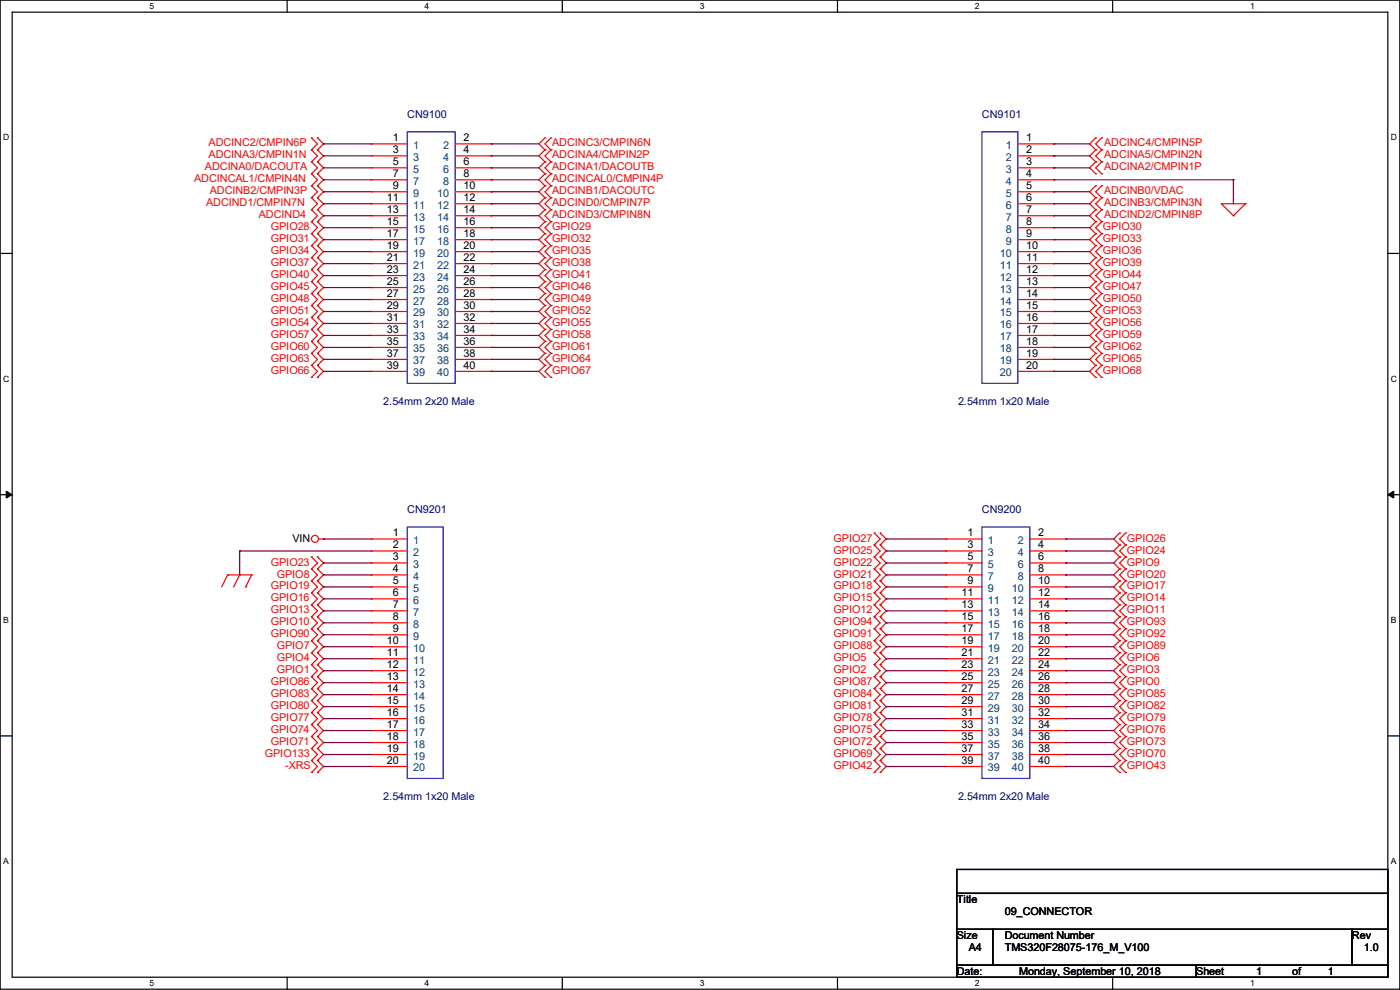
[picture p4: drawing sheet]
<svg xmlns="http://www.w3.org/2000/svg" width="297mm" height="210mm" viewBox="0 0 297 210" stroke-linecap="round" stroke-linejoin="round" font-family="sans-serif">
<path d="M0 0h297v209.8h-297zM2.6 2.6h291.8v204.7h-291.8z" fill="none" stroke="#000" stroke-width=".25"/>
<g fill="#fff">
<path d="M31.7 .3h1v2h-1z"/>
<path d="M31.7 207.6h1v1.9h-1z"/>
</g>
<path d="M60.9 0v2.6M60.9 207.3v2.5" fill="none" stroke="#000" stroke-width=".25"/>
<g fill="#fff">
<path d="M90.1 .3h1v2h-1z"/>
<path d="M90.1 207.6h1v1.9h-1z"/>
</g>
<path d="M119.3 0v2.6M119.3 207.3v2.5" fill="none" stroke="#000" stroke-width=".25"/>
<g fill="#fff">
<path d="M148.5 .3h.9v2h-.9z"/>
<path d="M148.5 207.6h.9v1.9h-.9z"/>
</g>
<path d="M177.7 0v2.6M177.7 207.3v2.5" fill="none" stroke="#000" stroke-width=".25"/>
<g fill="#fff">
<path d="M206.8 .3h1v2h-1z"/>
<path d="M206.8 207.6h1v1.9h-1z"/>
</g>
<path d="M236.1 0v2.6M236.1 207.3v2.5" fill="none" stroke="#000" stroke-width=".25"/>
<g fill="#fff">
<path d="M265.2 .3h1v2h-1z"/>
<path d="M265.2 207.6h1v1.9h-1z"/>
<path d="M.7 28.2h1.2v1.9h-1.2z"/>
<path d="M295.1 28.2h1.2v1.9h-1.2z"/>
<path d="M.7 79.3h1.2v2h-1.2z"/>
<path d="M295.1 79.3h1.2v2h-1.2z"/>
</g>
<path d="M0 53.8h2.6M294.4 53.8h2.6" fill="none" stroke="#000" stroke-width=".25"/>
<g fill="#fff">
<path d="M.7 130.5h1.2v2h-1.2z"/>
<path d="M295.1 130.5h1.1v2h-1.1z"/>
</g>
<path d="M0 104.9h2.6M294.4 104.9h2.6" fill="none" stroke="#000" stroke-width=".25"/>
<path d="M1.3 104.2l1.3 .7-1.3 .8zM294.4 104.9l1.3-.7v1.5z" fill="#000" stroke="#000" stroke-width=".21"/>
<g fill="#fff">
<path d="M.7 181.7h1.2v2h-1.2z"/>
<path d="M295.1 181.7h1.1v2h-1.1z"/>
</g>
<path d="M0 156.1h2.6M294.4 156.1h2.6M203 184.4h91.4v5.1h-91.4zM203 189.5h91.4v7.6h-91.4zM203 197.1h7.6v7.7h-7.6zM210.6 197.1h76.2v7.7h-76.2zM286.8 197.1h7.6v7.7h-7.6zM203 204.8h50.8v2.5h-50.8zM253.8 204.8h40.6v2.5h-40.6z" fill="none" stroke="#000" stroke-width=".25"/>
<g fill="none" stroke="#f00" stroke-width=".25">
<path d="M66.1 29.3h.1M66.1 31.8h.1M66.1 34.3h.1M66.1 36.9h.1M66.1 39.4h.1M66.1 29.3l1.3 1.2-1.3 1.3M66.1 31.8l1.3 1.3-1.3 1.2M66.1 36.9l1.3 1.2-1.3 1.3M66.1 39.4l1.3 1.3-1.3 1.3M66.1 34.3l1.3 1.3-1.3 1.3M67.4 31.8h.1M67.4 29.3h.1"/>
<path d="M67.4 34.3h.1M67.4 39.4h.1M67.4 36.9h.1M67.4 29.3l1.2 1.2-1.2 1.3M67.4 31.8l1.2 1.3-1.2 1.2M67.4 36.9l1.2 1.2-1.2 1.3M67.4 39.4l1.2 1.3-1.2 1.3M67.4 34.3l1.2 1.3-1.2 1.3M78.8 30.5h.1M78.8 33.1h.1M78.8 35.6h.1M78.8 38.1h.1"/>
<path d="M78.8 30.5h7.6M78.8 33.1h7.6M78.8 35.6h7.6M78.8 38.1h7.6M96.6 30.5h7.6M96.6 33.1h7.6M96.6 35.6h7.6M96.6 38.1h7.6M104.2 30.5h.1M104.2 33.1h.1M104.2 35.6h.1M104.2 38.1h.1"/>
<path d="M115.6 31.8h.1M115.6 29.3h.1M115.6 34.3h.1M115.6 36.9h.1M115.6 39.4h.1M115.6 29.3l-1.3 1.2 1.3 1.3M115.6 31.8l-1.3 1.3 1.3 1.2M115.6 34.3l-1.3 1.3 1.3 1.3M115.6 36.9l-1.3 1.2 1.3 1.3M115.6 39.4l-1.3 1.3 1.3 1.3M116.9 29.3h.1M116.9 31.8h.1"/>
<path d="M116.9 34.3h.1M116.9 36.9h.1M116.9 39.4h.1M116.9 29.3l-1.3 1.2 1.3 1.3M116.9 31.8l-1.3 1.3 1.3 1.2M116.9 34.3l-1.3 1.3 1.3 1.3M116.9 36.9l-1.3 1.2 1.3 1.3M116.9 39.4l-1.3 1.3 1.3 1.3M215.9 30.5h7.7M215.9 33.1h7.7M215.9 35.6h7.7M215.9 38.1h7.7"/>
<path d="M223.6 30.5h.1M223.6 33.1h.1M223.6 35.6h.1M223.6 38.1h.1M232.5 31.8h.1M232.5 29.3h.1M232.5 34.3h.1M232.5 39.4h.1M232.5 36.9h.1M232.5 29.3l-1.3 1.2 1.3 1.3M232.5 31.8l-1.3 1.3 1.3 1.2M232.5 39.4l-1.3 1.3 1.3 1.3"/>
<path d="M232.5 34.3l-1.3 1.3 1.3 1.3M233.7 29.3h.1M233.7 31.8h.1M233.7 34.3h.1M233.7 39.4h.1M233.7 36.9h.1M233.7 29.3l-1.2 1.2 1.2 1.3M233.7 31.8l-1.2 1.3 1.2 1.2M233.7 39.4l-1.2 1.3 1.2 1.3M233.7 34.3l-1.2 1.3 1.2 1.3M66.1 42h.1M66.1 44.5h.1"/>
<path d="M66.1 47h.1M66.1 49.6h.1M66.1 52.1h.1M66.1 54.7h.1M66.1 57.2h.1M66.1 59.7h.1M66.1 44.5l1.3 1.3-1.3 1.2M66.1 47l1.3 1.3-1.3 1.3M66.1 49.6l1.3 1.2-1.3 1.3M66.1 52.1l1.3 1.3-1.3 1.3M66.1 54.7l1.3 1.2-1.3 1.3M66.1 57.2l1.3 1.3-1.3 1.2"/>
<path d="M66.1 59.7l1.3 1.3-1.3 1.3M66.1 42l1.3 1.2-1.3 1.3M67.4 42h.1M67.4 47h.1M67.4 44.5h.1M67.4 49.6h.1M67.4 52.1h.1M67.4 54.7h.1M67.4 57.2h.1M67.4 59.7h.1M67.4 44.5l1.2 1.3-1.2 1.2M67.4 47l1.2 1.3-1.2 1.3"/>
<path d="M67.4 49.6l1.2 1.2-1.2 1.3M67.4 52.1l1.2 1.3-1.2 1.3M67.4 54.7l1.2 1.2-1.2 1.3M67.4 57.2l1.2 1.3-1.2 1.2M67.4 59.7l1.2 1.3-1.2 1.3M67.4 42l1.2 1.2-1.2 1.3M78.8 40.7h.1M78.8 43.2h.1M78.8 45.8h.1M78.8 48.3h.1M78.8 50.8h.1M78.8 53.4h.1"/>
<path d="M78.8 55.9h.1M78.8 58.5h.1M78.8 43.2h7.6M78.8 40.7h7.6M78.8 45.8h7.6M78.8 48.3h7.6M78.8 50.8h7.6M78.8 53.4h7.6M78.8 55.9h7.6M78.8 58.5h7.6M96.6 43.2h7.6M96.6 40.7h7.6"/>
<path d="M96.6 45.8h7.6M96.6 48.3h7.6M96.6 50.8h7.6M96.6 53.4h7.6M96.6 55.9h7.6M96.6 58.5h7.6M104.2 40.7h.1M104.2 43.2h.1M104.2 45.8h.1M104.2 48.3h.1M104.2 50.8h.1M104.2 53.4h.1"/>
<path d="M104.2 55.9h.1M104.2 58.5h.1M115.6 42h.1M115.6 47h.1M115.6 44.5h.1M115.6 49.6h.1M115.6 52.1h.1M115.6 54.7h.1M115.6 57.2h.1M115.6 59.7h.1M115.6 44.5l-1.3 1.3 1.3 1.2M115.6 47l-1.3 1.3 1.3 1.3"/>
<path d="M115.6 49.6l-1.3 1.2 1.3 1.3M115.6 54.7l-1.3 1.2 1.3 1.3M115.6 57.2l-1.3 1.3 1.3 1.2M115.6 52.1l-1.3 1.3 1.3 1.3M115.6 59.7l-1.3 1.3 1.3 1.3M115.6 42l-1.3 1.2 1.3 1.3M116.9 42h.1M116.9 44.5h.1M116.9 47h.1M116.9 49.6h.1M116.9 52.1h.1M116.9 57.2h.1"/>
<path d="M116.9 54.7h.1M116.9 59.7h.1M116.9 44.5l-1.3 1.3 1.3 1.2M116.9 47l-1.3 1.3 1.3 1.3M116.9 49.6l-1.3 1.2 1.3 1.3M116.9 54.7l-1.3 1.2 1.3 1.3M116.9 57.2l-1.3 1.3 1.3 1.2M116.9 52.1l-1.3 1.3 1.3 1.3M116.9 59.7l-1.3 1.3 1.3 1.3M116.9 42l-1.3 1.2 1.3 1.3M215.9 43.2h7.7M215.9 40.7h7.7"/>
<path d="M215.9 45.8h7.7M215.9 48.3h7.7M215.9 50.8h7.7M215.9 53.4h7.7M215.9 55.9h7.7M215.9 58.5h7.7M223.6 40.7h.1M223.6 43.2h.1M223.6 45.8h.1M223.6 48.3h.1M223.6 50.8h.1M223.6 53.4h.1"/>
<path d="M223.6 55.9h.1M223.6 58.5h.1M232.5 42h.1M232.5 47h.1M232.5 44.5h.1M232.5 49.6h.1M232.5 52.1h.1M232.5 54.7h.1M232.5 57.2h.1M232.5 59.7h.1M232.5 44.5l-1.3 1.3 1.3 1.2M232.5 47l-1.3 1.3 1.3 1.3"/>
<path d="M232.5 49.6l-1.3 1.2 1.3 1.3M232.5 52.1l-1.3 1.3 1.3 1.3M232.5 54.7l-1.3 1.2 1.3 1.3M232.5 57.2l-1.3 1.3 1.3 1.2M232.5 59.7l-1.3 1.3 1.3 1.3M232.5 42l-1.3 1.2 1.3 1.3M233.7 42h.1M233.7 44.5h.1M233.7 47h.1M233.7 49.6h.1M233.7 52.1h.1M233.7 54.7h.1"/>
<path d="M233.7 57.2h.1M233.7 59.7h.1M233.7 44.5l-1.2 1.3 1.2 1.2M233.7 47l-1.2 1.3 1.2 1.3M233.7 49.6l-1.2 1.2 1.2 1.3M233.7 52.1l-1.2 1.3 1.2 1.3M233.7 54.7l-1.2 1.2 1.2 1.3M233.7 57.2l-1.2 1.3 1.2 1.2M233.7 59.7l-1.2 1.3 1.2 1.3M233.7 42l-1.2 1.2 1.2 1.3M259.1 43.2h.1M259.1 43.2h5.1"/>
<path d="M259.1 43.2l2.6 2.6M261.7 45.8h.1M264.2 43.2h.1M264.2 43.2l-2.5 2.6M66.1 62.3h.1M66.1 64.8h.1M66.1 67.4h.1M66.1 69.9h.1M66.1 72.4h.1M66.1 75h.1M66.1 77.5h.1M66.1 62.3l1.3 1.2-1.3 1.3"/>
<path d="M66.1 64.8l1.3 1.3-1.3 1.3M66.1 67.4l1.3 1.2-1.3 1.3M66.1 69.9l1.3 1.3-1.3 1.2M66.1 72.4l1.3 1.3-1.3 1.3M66.1 75l1.3 1.2-1.3 1.3M66.1 77.5l1.3 1.3-1.3 1.3M67.4 62.3h.1M67.4 64.8h.1M67.4 67.4h.1M67.4 69.9h.1M67.4 72.4h.1M67.4 75h.1"/>
<path d="M67.4 77.5h.1M67.4 77.5l1.2 1.3-1.2 1.3M67.4 62.3l1.2 1.2-1.2 1.3M67.4 64.8l1.2 1.3-1.2 1.3M67.4 67.4l1.2 1.2-1.2 1.3M67.4 69.9l1.2 1.3-1.2 1.2M67.4 72.4l1.2 1.3-1.2 1.3M67.4 75l1.2 1.2-1.2 1.3M78.8 61h.1M78.8 63.5h.1M78.8 66.1h.1M78.8 68.6h.1"/>
<path d="M78.8 71.2h.1M78.8 73.7h.1M78.8 76.2h.1M78.8 78.8h.1M78.8 61h7.6M78.8 63.5h7.6M78.8 66.1h7.6M78.8 68.6h7.6M78.8 71.2h7.6M78.8 73.7h7.6M78.8 76.2h7.6M78.8 78.8h7.6"/>
<path d="M96.6 61h7.6M96.6 63.5h7.6M96.6 66.1h7.6M96.6 68.6h7.6M96.6 71.2h7.6M96.6 73.7h7.6M96.6 76.2h7.6M96.6 78.8h7.6M104.2 61h.1M104.2 63.5h.1M104.2 66.1h.1M104.2 68.6h.1"/>
<path d="M104.2 71.2h.1M104.2 73.7h.1M104.2 76.2h.1M104.2 78.8h.1M115.6 62.3h.1M115.6 77.5h.1M115.6 64.8h.1M115.6 67.4h.1M115.6 69.9h.1M115.6 72.4h.1M115.6 75h.1M115.6 77.5l-1.3 1.3 1.3 1.3"/>
<path d="M115.6 62.3l-1.3 1.2 1.3 1.3M115.6 64.8l-1.3 1.3 1.3 1.3M115.6 67.4l-1.3 1.2 1.3 1.3M115.6 69.9l-1.3 1.3 1.3 1.2M115.6 72.4l-1.3 1.3 1.3 1.3M115.6 75l-1.3 1.2 1.3 1.3M116.9 62.3h.1M116.9 77.5h.1M116.9 64.8h.1M116.9 67.4h.1M116.9 69.9h.1M116.9 72.4h.1"/>
<path d="M116.9 75h.1M116.9 77.5l-1.3 1.3 1.3 1.3M116.9 62.3l-1.3 1.2 1.3 1.3M116.9 64.8l-1.3 1.3 1.3 1.3M116.9 67.4l-1.3 1.2 1.3 1.3M116.9 69.9l-1.3 1.3 1.3 1.2M116.9 72.4l-1.3 1.3 1.3 1.3M116.9 75l-1.3 1.2 1.3 1.3M215.9 61h7.7M215.9 63.5h7.7M215.9 66.1h7.7M215.9 68.6h7.7"/>
<path d="M215.9 71.2h7.7M215.9 73.7h7.7M215.9 76.2h7.7M215.9 78.8h7.7M223.6 61h.1M223.6 63.5h.1M223.6 66.1h.1M223.6 68.6h.1M223.6 71.2h.1M223.6 73.7h.1M223.6 76.2h.1M223.6 78.8h.1"/>
<path d="M232.5 62.3h.1M232.5 64.8h.1M232.5 67.4h.1M232.5 69.9h.1M232.5 72.4h.1M232.5 75h.1M232.5 77.5h.1M232.5 75l-1.3 1.2 1.3 1.3M232.5 62.3l-1.3 1.2 1.3 1.3M232.5 64.8l-1.3 1.3 1.3 1.3M232.5 67.4l-1.3 1.2 1.3 1.3M232.5 69.9l-1.3 1.3 1.3 1.2"/>
<path d="M232.5 72.4l-1.3 1.3 1.3 1.3M232.5 77.5l-1.3 1.3 1.3 1.3M233.7 62.3h.1M233.7 64.8h.1M233.7 67.4h.1M233.7 69.9h.1M233.7 72.4h.1M233.7 75h.1M233.7 77.5h.1M233.7 62.3l-1.2 1.2 1.2 1.3M233.7 64.8l-1.2 1.3 1.2 1.3M233.7 67.4l-1.2 1.2 1.2 1.3"/>
<path d="M233.7 69.9l-1.2 1.3 1.2 1.2M233.7 72.4l-1.2 1.3 1.2 1.3M233.7 75l-1.2 1.2 1.2 1.3M233.7 77.5l-1.2 1.3 1.2 1.3M66.1 80.1h.1M67.4 80.1h.1M115.6 80.1h.1M116.9 80.1h.1M232.5 80.1h.1M233.7 80.1h.1M66.1 118.2h.1M66.1 118.2l1.3 1.2-1.3 1.3"/>
<path d="M67.4 118.2h.1M67.4 118.2l1.2 1.2-1.2 1.3M67.6 114.3h1M68.6 114.3h.1M78.8 114.3h.1M78.8 116.9h.1M78.8 119.4h.1M78.8 114.3h7.6M78.8 116.9h7.6M78.8 119.4h7.6M185.5 113.1h.1M185.5 115.6h.1"/>
<path d="M185.5 118.2h.1M185.5 113.1l1.2 1.2-1.2 1.3M185.5 115.6l1.2 1.3-1.2 1.3M185.5 118.2l1.2 1.2-1.2 1.3M186.7 115.6h.1M186.7 113.1h.1M186.7 118.2h.1M186.7 118.2l1.3 1.2-1.3 1.3M186.7 113.1l1.3 1.2-1.3 1.3M186.7 115.6l1.3 1.3-1.3 1.3M200.7 114.3h.1M200.7 116.9h.1"/>
<path d="M200.7 119.4h.1M200.7 114.3h7.6M200.7 116.9h7.6M200.7 119.4h7.6M218.5 114.3h7.6M218.5 116.9h7.6M218.5 119.4h7.6M226.1 114.3h.1M226.1 116.9h.1M226.1 119.4h.1M237.5 115.6h.1M237.5 113.1h.1"/>
<path d="M237.5 118.2h.1M237.5 113.1l-1.2 1.2 1.2 1.3M237.5 115.6l-1.2 1.3 1.2 1.3M237.5 118.2l-1.2 1.2 1.2 1.3M238.8 113.1h.1M238.8 115.6h.1M238.8 118.2h.1M238.8 113.1l-1.3 1.2 1.3 1.3M238.8 115.6l-1.3 1.3 1.3 1.3M238.8 118.2l-1.3 1.2 1.3 1.3M48.3 122h.1M48.3 122l-1.3 2.5"/>
<path d="M48.3 122h5.1M50.8 122h.1M50.8 122l-1.2 2.5M52.1 124.5h.1M53.4 122h.1M53.4 122l-1.3 2.5M66.1 120.7h.1M66.1 130.9h.1M66.1 128.3h.1M66.1 125.8h.1M66.1 123.2h.1M66.1 133.4h.1"/>
<path d="M66.1 135.9h.1M66.1 138.5h.1M66.1 125.8l1.3 1.2-1.3 1.3M66.1 120.7l1.3 1.3-1.3 1.2M66.1 123.2l1.3 1.3-1.3 1.3M66.1 128.3l1.3 1.3-1.3 1.3M66.1 130.9l1.3 1.2-1.3 1.3M66.1 133.4l1.3 1.3-1.3 1.2M66.1 138.5l1.3 1.2-1.3 1.3M66.1 135.9l1.3 1.3-1.3 1.3M67.4 120.7h.1M67.4 128.3h.1"/>
<path d="M67.4 130.9h.1M67.4 125.8h.1M67.4 123.2h.1M67.4 133.4h.1M67.4 135.9h.1M67.4 138.5h.1M67.4 123.2l1.2 1.3-1.2 1.3M67.4 120.7l1.2 1.3-1.2 1.2M67.4 128.3l1.2 1.3-1.2 1.3M67.4 125.8l1.2 1.2-1.2 1.3M67.4 130.9l1.2 1.2-1.2 1.3M67.4 133.4l1.2 1.3-1.2 1.2"/>
<path d="M67.4 138.5l1.2 1.2-1.2 1.3M67.4 135.9l1.2 1.3-1.2 1.3M78.8 122h.1M78.8 124.5h.1M78.8 127h.1M78.8 129.6h.1M78.8 132.1h.1M78.8 134.7h.1M78.8 137.2h.1M78.8 139.7h.1M78.8 122h7.6M78.8 124.5h7.6"/>
<path d="M78.8 127h7.6M78.8 129.6h7.6M78.8 132.1h7.6M78.8 134.7h7.6M78.8 137.2h7.6M78.8 139.7h7.6M185.5 138.5h.1M185.5 135.9h.1M185.5 133.4h.1M185.5 130.9h.1M185.5 120.7h.1M185.5 128.3h.1"/>
<path d="M185.5 125.8h.1M185.5 123.2h.1M185.5 120.7l1.2 1.3-1.2 1.2M185.5 123.2l1.2 1.3-1.2 1.3M185.5 135.9l1.2 1.3-1.2 1.3M185.5 133.4l1.2 1.3-1.2 1.2M185.5 130.9l1.2 1.2-1.2 1.3M185.5 128.3l1.2 1.3-1.2 1.3M185.5 125.8l1.2 1.2-1.2 1.3M185.5 138.5l1.2 1.2-1.2 1.3M186.7 135.9h.1M186.7 138.5h.1"/>
<path d="M186.7 133.4h.1M186.7 130.9h.1M186.7 120.7h.1M186.7 128.3h.1M186.7 125.8h.1M186.7 123.2h.1M186.7 120.7l1.3 1.3-1.3 1.2M186.7 135.9l1.3 1.3-1.3 1.3M186.7 133.4l1.3 1.3-1.3 1.2M186.7 130.9l1.3 1.2-1.3 1.3M186.7 128.3l1.3 1.3-1.3 1.3M186.7 125.8l1.3 1.2-1.3 1.3"/>
<path d="M186.7 123.2l1.3 1.3-1.3 1.3M186.7 138.5l1.3 1.2-1.3 1.3M200.7 122h.1M200.7 124.5h.1M200.7 127h.1M200.7 129.6h.1M200.7 132.1h.1M200.7 134.7h.1M200.7 137.2h.1M200.7 139.7h.1M200.7 122h7.6M200.7 124.5h7.6"/>
<path d="M200.7 127h7.6M200.7 129.6h7.6M200.7 132.1h7.6M200.7 134.7h7.6M200.7 137.2h7.6M200.7 139.7h7.6M218.5 122h7.6M218.5 124.5h7.6M218.5 127h7.6M218.5 129.6h7.6M218.5 132.1h7.6M218.5 134.7h7.6"/>
<path d="M218.5 137.2h7.6M218.5 139.7h7.6M226.1 122h.1M226.1 124.5h.1M226.1 127h.1M226.1 129.6h.1M226.1 132.1h.1M226.1 134.7h.1M226.1 137.2h.1M226.1 139.7h.1M237.5 125.8h.1M237.5 128.3h.1"/>
<path d="M237.5 123.2h.1M237.5 120.7h.1M237.5 130.9h.1M237.5 135.9h.1M237.5 138.5h.1M237.5 133.4h.1M237.5 125.8l-1.2 1.2 1.2 1.3M237.5 123.2l-1.2 1.3 1.2 1.3M237.5 120.7l-1.2 1.3 1.2 1.2M237.5 128.3l-1.2 1.3 1.2 1.3M237.5 135.9l-1.2 1.3 1.2 1.3M237.5 133.4l-1.2 1.3 1.2 1.2"/>
<path d="M237.5 138.5l-1.2 1.2 1.2 1.3M237.5 130.9l-1.2 1.2 1.2 1.3M238.8 128.3h.1M238.8 125.8h.1M238.8 123.2h.1M238.8 120.7h.1M238.8 130.9h.1M238.8 138.5h.1M238.8 135.9h.1M238.8 133.4h.1M238.8 125.8l-1.3 1.2 1.3 1.3M238.8 123.2l-1.3 1.3 1.3 1.3"/>
<path d="M238.8 120.7l-1.3 1.3 1.3 1.2M238.8 128.3l-1.3 1.3 1.3 1.3M238.8 135.9l-1.3 1.3 1.3 1.3M238.8 133.4l-1.3 1.3 1.3 1.2M238.8 138.5l-1.3 1.2 1.3 1.3M238.8 130.9l-1.3 1.2 1.3 1.3M66.1 151.2h.1M66.1 148.6h.1M66.1 146.1h.1M66.1 143.6h.1M66.1 158.8h.1M66.1 156.3h.1"/>
<path d="M66.1 153.7h.1M66.1 141h.1M66.1 148.6l1.3 1.3-1.3 1.3M66.1 146.1l1.3 1.3-1.3 1.2M66.1 143.6l1.3 1.2-1.3 1.3M66.1 156.3l1.3 1.2-1.3 1.3M66.1 153.7l1.3 1.3-1.3 1.3M66.1 151.2l1.3 1.2-1.3 1.3M66.1 141l1.3 1.3-1.3 1.3M66.1 158.8l1.3 1.3-1.3 1.2M67.4 148.6h.1M67.4 151.2h.1"/>
<path d="M67.4 146.1h.1M67.4 143.6h.1M67.4 156.3h.1M67.4 158.8h.1M67.4 153.7h.1M67.4 141h.1M67.4 148.6l1.2 1.3-1.2 1.3M67.4 146.1l1.2 1.3-1.2 1.2M67.4 143.6l1.2 1.2-1.2 1.3M67.4 156.3l1.2 1.2-1.2 1.3M67.4 153.7l1.2 1.3-1.2 1.3M67.4 151.2l1.2 1.2-1.2 1.3"/>
<path d="M67.4 141l1.2 1.3-1.2 1.3M67.4 158.8l1.2 1.3-1.2 1.2M78.8 142.3h.1M78.8 144.8h.1M78.8 147.4h.1M78.8 149.9h.1M78.8 152.4h.1M78.8 155h.1M78.8 157.5h.1M78.8 142.3h7.6M78.8 144.8h7.6M78.8 147.4h7.6"/>
<path d="M78.8 149.9h7.6M78.8 152.4h7.6M78.8 155h7.6M78.8 157.5h7.6M185.5 151.2h.1M185.5 148.6h.1M185.5 146.1h.1M185.5 143.6h.1M185.5 153.7h.1M185.5 158.8h.1M185.5 156.3h.1M185.5 141h.1"/>
<path d="M185.5 148.6l1.2 1.3-1.2 1.3M185.5 146.1l1.2 1.3-1.2 1.2M185.5 143.6l1.2 1.2-1.2 1.3M185.5 151.2l1.2 1.2-1.2 1.3M185.5 158.8l1.2 1.3-1.2 1.2M185.5 156.3l1.2 1.2-1.2 1.3M185.5 153.7l1.2 1.3-1.2 1.3M185.5 141l1.2 1.3-1.2 1.3M186.7 148.6h.1M186.7 151.2h.1M186.7 146.1h.1M186.7 143.6h.1"/>
<path d="M186.7 153.7h.1M186.7 158.8h.1M186.7 156.3h.1M186.7 141h.1M186.7 148.6l1.3 1.3-1.3 1.3M186.7 146.1l1.3 1.3-1.3 1.2M186.7 143.6l1.3 1.2-1.3 1.3M186.7 151.2l1.3 1.2-1.3 1.3M186.7 158.8l1.3 1.3-1.3 1.2M186.7 156.3l1.3 1.2-1.3 1.3M186.7 153.7l1.3 1.3-1.3 1.3M186.7 141l1.3 1.3-1.3 1.3"/>
<path d="M200.7 142.3h.1M200.7 144.8h.1M200.7 147.4h.1M200.7 149.9h.1M200.7 152.4h.1M200.7 155h.1M200.7 157.5h.1M200.7 142.3h7.6M200.7 144.8h7.6M200.7 147.4h7.6M200.7 149.9h7.6M200.7 152.4h7.6"/>
<path d="M200.7 155h7.6M200.7 157.5h7.6M218.5 142.3h7.6M218.5 144.8h7.6M218.5 147.4h7.6M218.5 149.9h7.6M218.5 152.4h7.6M218.5 155h7.6M218.5 157.5h7.6M226.1 142.3h.1M226.1 144.8h.1M226.1 147.4h.1"/>
<path d="M226.1 149.9h.1M226.1 152.4h.1M226.1 155h.1M226.1 157.5h.1M237.5 151.2h.1M237.5 153.7h.1M237.5 148.6h.1M237.5 146.1h.1M237.5 158.8h.1M237.5 156.3h.1M237.5 141h.1M237.5 143.6h.1"/>
<path d="M237.5 151.2l-1.2 1.2 1.2 1.3M237.5 148.6l-1.2 1.3 1.2 1.3M237.5 146.1l-1.2 1.3 1.2 1.2M237.5 158.8l-1.2 1.3 1.2 1.2M237.5 156.3l-1.2 1.2 1.2 1.3M237.5 153.7l-1.2 1.3 1.2 1.3M237.5 141l-1.2 1.3 1.2 1.3M237.5 143.6l-1.2 1.2 1.2 1.3M238.8 153.7h.1M238.8 151.2h.1M238.8 148.6h.1M238.8 146.1h.1"/>
<path d="M238.8 158.8h.1M238.8 156.3h.1M238.8 143.6h.1M238.8 141h.1M238.8 151.2l-1.3 1.2 1.3 1.3M238.8 148.6l-1.3 1.3 1.3 1.3M238.8 146.1l-1.3 1.3 1.3 1.2M238.8 158.8l-1.3 1.3 1.3 1.2M238.8 156.3l-1.3 1.2 1.3 1.3M238.8 153.7l-1.3 1.3 1.3 1.3M238.8 141l-1.3 1.3 1.3 1.3M238.8 143.6l-1.3 1.2 1.3 1.3"/>
<path d="M66.1 161.3h.1M66.1 163.9h.1M66.1 161.3l1.3 1.3-1.3 1.3M67.4 161.3h.1M67.4 163.9h.1M67.4 161.3l1.2 1.3-1.2 1.3M78.8 160.1h.1M78.8 162.6h.1M78.8 160.1h7.6M78.8 162.6h7.6M185.5 161.3h.1M185.5 163.9h.1"/>
<path d="M185.5 161.3l1.2 1.3-1.2 1.3M186.7 161.3h.1M186.7 163.9h.1M186.7 161.3l1.3 1.3-1.3 1.3M200.7 160.1h.1M200.7 162.6h.1M200.7 160.1h7.6M200.7 162.6h7.6M218.5 160.1h7.6M218.5 162.6h7.6M226.1 160.1h.1M226.1 162.6h.1"/>
<path d="M237.5 161.3h.1M237.5 163.9h.1M237.5 161.3l-1.2 1.3 1.2 1.3M238.8 161.3h.1M238.8 163.9h.1M238.8 161.3l-1.3 1.3 1.3 1.3"/>
<circle cx="66.8" cy="114.3" r=".74"/>
</g>
<path d="M86.4 28h10.2v53.3h-10.2zM208.3 28h7.6v53.3h-7.6zM86.4 111.8h7.6v53.3h-7.6zM208.3 111.8h10.2v53.3h-10.2z" fill="none" stroke="#00f" stroke-width=".25"/>
<g fill="none" stroke="#800040" stroke-width=".25">
<path d="M68.6 30.5h.1M68.6 33.1h.1M68.6 35.6h.1M68.6 38.1h.1M68.6 30.5h10.2M68.6 33.1h10.2M68.6 35.6h10.2M68.6 38.1h10.2M104.2 33.1h.1M104.2 35.6h.1M104.2 38.1h.1M104.2 30.5h.1"/>
<path d="M104.2 30.5h10.1M104.2 33.1h10.1M104.2 35.6h10.1M104.2 38.1h10.1M223.6 30.5h.1M223.6 33.1h.1M223.6 35.6h.1M223.6 38.1h.1M223.6 30.5h7.6M223.6 33.1h7.6M223.6 35.6h7.6M223.6 38.1h38.1"/>
<path d="M261.7 38.1h.1M261.7 38.1v5.1M68.6 45.8h.1M68.6 48.3h.1M68.6 50.8h.1M68.6 43.2h.1M68.6 53.4h.1M68.6 55.9h.1M68.6 58.5h.1M68.6 40.7h.1M68.6 43.2h10.2M68.6 45.8h10.2"/>
<path d="M68.6 48.3h10.2M68.6 58.5h10.2M68.6 40.7h10.2M68.6 55.9h10.2M68.6 53.4h10.2M68.6 50.8h10.2M104.2 43.2h.1M104.2 45.8h.1M104.2 48.3h.1M104.2 58.5h.1M104.2 40.7h.1M104.2 55.9h.1"/>
<path d="M104.2 53.4h.1M104.2 50.8h.1M104.2 43.2h10.1M104.2 45.8h10.1M104.2 48.3h10.1M104.2 58.5h10.1M104.2 40.7h10.1M104.2 55.9h10.1M104.2 53.4h10.1M104.2 50.8h10.1M223.6 43.2h.1M223.6 45.8h.1"/>
<path d="M223.6 48.3h.1M223.6 58.5h.1M223.6 40.7h.1M223.6 55.9h.1M223.6 53.4h.1M223.6 50.8h.1M223.6 43.2h7.6M223.6 45.8h7.6M223.6 48.3h7.6M223.6 58.5h7.6M223.6 40.7h7.6M223.6 55.9h7.6"/>
<path d="M223.6 53.4h7.6M223.6 50.8h7.6M68.6 61h.1M68.6 63.5h.1M68.6 76.2h.1M68.6 66.1h.1M68.6 68.6h.1M68.6 71.2h.1M68.6 73.7h.1M68.6 78.8h.1M68.6 61h10.2M68.6 63.5h10.2"/>
<path d="M68.6 66.1h10.2M68.6 68.6h10.2M68.6 71.2h10.2M68.6 76.2h10.2M68.6 78.8h10.2M68.6 73.7h10.2M104.2 61h.1M104.2 76.2h.1M104.2 66.1h.1M104.2 68.6h.1M104.2 71.2h.1M104.2 78.8h.1"/>
<path d="M104.2 73.7h.1M104.2 63.5h.1M104.2 61h10.1M104.2 63.5h10.1M104.2 66.1h10.1M104.2 68.6h10.1M104.2 71.2h10.1M104.2 76.2h10.1M104.2 78.8h10.1M104.2 73.7h10.1M223.6 61h.1M223.6 63.5h.1"/>
<path d="M223.6 66.1h.1M223.6 68.6h.1M223.6 71.2h.1M223.6 76.2h.1M223.6 78.8h.1M223.6 73.7h.1M223.6 61h7.6M223.6 63.5h7.6M223.6 66.1h7.6M223.6 68.6h7.6M223.6 71.2h7.6M223.6 76.2h7.6"/>
<path d="M223.6 78.8h7.6M223.6 73.7h7.6M50.8 116.9h.1M50.8 116.9h28M50.8 116.9v5.1M68.6 114.3h.1M68.6 119.4h.1M68.6 114.3h10.2M68.6 119.4h10.2M188 114.3h.1M188 116.9h.1M188 119.4h.1"/>
<path d="M188 114.3h12.7M188 116.9h12.7M188 119.4h12.7M226.1 114.3h.1M226.1 116.9h.1M226.1 119.4h.1M226.1 114.3h10.2M226.1 116.9h10.2M226.1 119.4h10.2M68.6 139.7h.1M68.6 137.2h.1M68.6 134.7h.1"/>
<path d="M68.6 132.1h.1M68.6 129.6h.1M68.6 127h.1M68.6 124.5h.1M68.6 122h.1M68.6 139.7h10.2M68.6 137.2h10.2M68.6 134.7h10.2M68.6 132.1h10.2M68.6 129.6h10.2M68.6 127h10.2M68.6 124.5h10.2"/>
<path d="M68.6 122h10.2M188 139.7h.1M188 137.2h.1M188 134.7h.1M188 132.1h.1M188 129.6h.1M188 127h.1M188 124.5h.1M188 122h.1M188 139.7h12.7M188 137.2h12.7M188 134.7h12.7"/>
<path d="M188 132.1h12.7M188 129.6h12.7M188 127h12.7M188 124.5h12.7M188 122h12.7M226.1 139.7h.1M226.1 137.2h.1M226.1 134.7h.1M226.1 132.1h.1M226.1 129.6h.1M226.1 127h.1M226.1 124.5h.1"/>
<path d="M226.1 122h.1M226.1 139.7h10.2M226.1 137.2h10.2M226.1 134.7h10.2M226.1 132.1h10.2M226.1 129.6h10.2M226.1 127h10.2M226.1 124.5h10.2M226.1 122h10.2M68.6 147.4h.1M68.6 149.9h.1M68.6 152.4h.1"/>
<path d="M68.6 155h.1M68.6 157.5h.1M68.6 144.8h.1M68.6 142.3h.1M68.6 147.4h10.2M68.6 149.9h10.2M68.6 152.4h10.2M68.6 155h10.2M68.6 157.5h10.2M68.6 144.8h10.2M68.6 142.3h10.2M188 149.9h.1"/>
<path d="M188 147.4h.1M188 152.4h.1M188 155h.1M188 157.5h.1M188 144.8h.1M188 142.3h.1M188 147.4h12.7M188 149.9h12.7M188 152.4h12.7M188 155h12.7M188 157.5h12.7M188 144.8h12.7"/>
<path d="M188 142.3h12.7M226.1 147.4h.1M226.1 149.9h.1M226.1 152.4h.1M226.1 155h.1M226.1 157.5h.1M226.1 144.8h.1M226.1 142.3h.1M226.1 147.4h10.2M226.1 149.9h10.2M226.1 152.4h10.2M226.1 155h10.2"/>
<path d="M226.1 157.5h10.2M226.1 144.8h10.2M226.1 142.3h10.2M68.6 160.1h.1M68.6 162.6h.1M68.6 160.1h10.2M68.6 162.6h10.2M188 160.1h.1M188 162.6h.1M188 160.1h12.7M188 162.6h12.7M226.1 160.1h.1"/>
<path d="M226.1 162.6h.1M226.1 160.1h10.2M226.1 162.6h10.2"/>
</g>
<g font-size="2.3">
<text x="83.4" y="30">1</text>
<text x="98.3" y="30">2</text>
<text x="217.7" y="30">1</text>
<text x="83.4" y="32.5">3</text>
<text x="83.4" y="35.1">5</text>
<text x="98.3" y="32.5">4</text>
<text x="98.3" y="35.1">6</text>
<text x="217.7" y="32.5">2</text>
<text x="217.7" y="35.1">3</text>
<text x="83.4" y="37.6">7</text>
<text x="83.4" y="40.1">9</text>
<text x="98.3" y="37.6">8</text>
<text x="98.3" y="40.1">10</text>
<text x="217.7" y="37.6">4</text>
<text x="217.7" y="40.1">5</text>
<text x="82.1" y="42.7">11</text>
<text x="82.1" y="45.2">13</text>
<text x="82.1" y="47.8">15</text>
<text x="98.3" y="42.7">12</text>
<text x="98.3" y="45.2">14</text>
<text x="98.3" y="47.8">16</text>
<text x="217.7" y="42.7">6</text>
<text x="217.7" y="45.2">7</text>
<text x="217.7" y="47.8">8</text>
<text x="82.1" y="50.3">17</text>
<text x="82.1" y="52.8">19</text>
<text x="98.3" y="50.3">18</text>
<text x="98.3" y="52.8">20</text>
<text x="217.7" y="50.3">9</text>
<text x="217.7" y="52.8">10</text>
<text x="82.1" y="55.4">21</text>
<text x="82.1" y="57.9">23</text>
<text x="98.3" y="55.4">22</text>
<text x="98.3" y="57.9">24</text>
<text x="217.7" y="55.4">11</text>
<text x="217.7" y="57.9">12</text>
<text x="82.1" y="60.5">25</text>
<text x="82.1" y="63">27</text>
<text x="82.1" y="65.5">29</text>
<text x="98.3" y="60.5">26</text>
<text x="98.3" y="63">28</text>
<text x="98.3" y="65.5">30</text>
<text x="217.7" y="60.5">13</text>
<text x="217.7" y="63">14</text>
<text x="217.7" y="65.5">15</text>
<text x="82.1" y="68.1">31</text>
<text x="82.1" y="70.6">33</text>
<text x="98.3" y="68.1">32</text>
<text x="98.3" y="70.6">34</text>
<text x="217.7" y="68.1">16</text>
<text x="217.7" y="70.6">17</text>
<text x="82.1" y="73.2">35</text>
<text x="82.1" y="75.7">37</text>
<text x="98.3" y="73.2">36</text>
<text x="98.3" y="75.7">38</text>
<text x="217.7" y="73.2">18</text>
<text x="217.7" y="75.7">19</text>
<text x="82.1" y="78.2">39</text>
<text x="98.3" y="78.2">40</text>
<text x="217.7" y="78.2">20</text>
<text x="83.4" y="113.8">1</text>
<text x="205.3" y="113.8">1</text>
<text x="220.3" y="113.8">2</text>
<text x="62" y="114.9">VIN</text>
<text x="83.4" y="116.3">2</text>
<text x="83.4" y="118.9">3</text>
<text x="205.3" y="116.3">3</text>
<text x="205.3" y="118.9">5</text>
<text x="220.3" y="116.3">4</text>
<text x="220.3" y="118.9">6</text>
<text x="83.4" y="121.4">4</text>
<text x="83.4" y="124">5</text>
<text x="205.3" y="121.4">7</text>
<text x="205.3" y="124">9</text>
<text x="220.3" y="121.4">8</text>
<text x="220.3" y="124">10</text>
<text x="83.4" y="126.5">6</text>
<text x="83.4" y="129">7</text>
<text x="83.4" y="131.6">8</text>
<text x="204" y="126.5">11</text>
<text x="204" y="129">13</text>
<text x="204" y="131.6">15</text>
<text x="220.3" y="126.5">12</text>
<text x="220.3" y="129">14</text>
<text x="220.3" y="131.6">16</text>
<text x="82.1" y="136.7">10</text>
<text x="83.4" y="134.1">9</text>
<text x="204" y="134.1">17</text>
<text x="204" y="136.7">19</text>
<text x="220.3" y="134.1">18</text>
<text x="220.3" y="136.7">20</text>
<text x="82.1" y="139.2">11</text>
<text x="82.1" y="141.7">12</text>
<text x="204" y="139.2">21</text>
<text x="204" y="141.7">23</text>
<text x="220.3" y="139.2">22</text>
<text x="220.3" y="141.7">24</text>
<text x="82.1" y="144.3">13</text>
<text x="82.1" y="146.8">14</text>
<text x="82.1" y="149.4">15</text>
<text x="204" y="144.3">25</text>
<text x="204" y="146.8">27</text>
<text x="204" y="149.4">29</text>
<text x="220.3" y="144.3">26</text>
<text x="220.3" y="146.8">28</text>
<text x="220.3" y="149.4">30</text>
<text x="82.1" y="151.9">16</text>
<text x="82.1" y="154.4">17</text>
<text x="204" y="151.9">31</text>
<text x="204" y="154.4">33</text>
<text x="220.3" y="151.9">32</text>
<text x="220.3" y="154.4">34</text>
<text x="82.1" y="157">18</text>
<text x="82.1" y="159.5">19</text>
<text x="204" y="157">35</text>
<text x="204" y="159.5">37</text>
<text x="220.3" y="157">36</text>
<text x="220.3" y="159.5">38</text>
<text x="82.1" y="162.1">20</text>
<text x="204" y="162.1">39</text>
<text x="220.3" y="162.1">40</text>
<text x="203" y="191.6">Title</text>
<text x="213.2" y="194.1">09_CONNECTOR</text>
<text x="203" y="199.2">Size</text>
<text x="205.5" y="201.8">A4</text>
<text x="213.1" y="199.2">Document Number</text>
<text x="213.2" y="201.8">TMS320F28075-176_M_V100</text>
<text x="286.8" y="199.2">Rev</text>
<text x="289.4" y="201.8">1.0</text>
<text x="203" y="206.8">Date:</text>
<text x="216.2" y="206.8">Monday, September 10, 2018</text>
<text x="253.8" y="206.8">Sheet</text>
<text x="266.5" y="206.8">1</text>
<text x="274.1" y="206.8">of</text>
<text x="281.7" y="206.8">1</text>
</g>
<g font-size="2.3" fill="#000080">
<text x="86.4" y="25">CN9100</text>
<text x="208.3" y="25">CN9101</text>
<text x="81.3" y="85.9">2.54mm 2x20 Male</text>
<text x="203.2" y="85.9">2.54mm 1x20 Male</text>
<text x="86.4" y="108.8">CN9201</text>
<text x="208.3" y="108.8">CN9200</text>
<text x="81.3" y="169.8">2.54mm 1x20 Male</text>
<text x="203.2" y="169.8">2.54mm 2x20 Male</text>
</g>
<g font-size="2.3" fill="#f00">
<text x="44.2" y="31.1">ADCINC2/CMPIN6P</text>
<text x="44.2" y="33.6">ADCINA3/CMPIN1N</text>
<text x="117.1" y="31.1">ADCINC3/CMPIN6N</text>
<text x="117.1" y="33.6">ADCINA4/CMPIN2P</text>
<text x="234.2" y="31.1">ADCINC4/CMPIN5P</text>
<text x="234.2" y="33.6">ADCINA5/CMPIN2N</text>
<text x="41.2" y="38.7">ADCINCAL1/CMPIN4N</text>
<text x="43.5" y="36.2">ADCINA0/DACOUTA</text>
<text x="44.5" y="41.2">ADCINB2/CMPIN3P</text>
<text x="117.1" y="36.2">ADCINA1/DACOUTB</text>
<text x="117.1" y="38.7">ADCINCAL0/CMPIN4P</text>
<text x="117.1" y="41.2">ADCINB1/DACOUTC</text>
<text x="234.2" y="41.2">ADCINB0/VDAC</text>
<text x="234.2" y="36.2">ADCINA2/CMPIN1P</text>
<text x="43.7" y="43.8">ADCIND1/CMPIN7N</text>
<text x="54.9" y="46.3">ADCIND4</text>
<text x="117.1" y="46.3">ADCIND3/CMPIN8N</text>
<text x="117.1" y="43.8">ADCIND0/CMPIN7P</text>
<text x="234.2" y="46.3">ADCIND2/CMPIN8P</text>
<text x="234.2" y="43.8">ADCINB3/CMPIN3N</text>
<text x="57.4" y="48.9">GPIO28</text>
<text x="57.4" y="51.4">GPIO31</text>
<text x="57.4" y="53.9">GPIO34</text>
<text x="117.1" y="48.9">GPIO29</text>
<text x="117.1" y="51.4">GPIO32</text>
<text x="117.1" y="53.9">GPIO35</text>
<text x="234" y="48.9">GPIO30</text>
<text x="234" y="51.4">GPIO33</text>
<text x="234" y="53.9">GPIO36</text>
<text x="57.4" y="56.5">GPIO37</text>
<text x="57.4" y="59">GPIO40</text>
<text x="117.1" y="56.5">GPIO38</text>
<text x="117.1" y="59">GPIO41</text>
<text x="234" y="56.5">GPIO39</text>
<text x="234" y="59">GPIO44</text>
<text x="57.4" y="61.6">GPIO45</text>
<text x="57.4" y="64.1">GPIO48</text>
<text x="117.1" y="61.6">GPIO46</text>
<text x="117.1" y="64.1">GPIO49</text>
<text x="234" y="61.6">GPIO47</text>
<text x="234" y="64.1">GPIO50</text>
<text x="57.4" y="66.6">GPIO51</text>
<text x="57.4" y="69.2">GPIO54</text>
<text x="57.4" y="71.7">GPIO57</text>
<text x="117.1" y="66.6">GPIO52</text>
<text x="117.1" y="69.2">GPIO55</text>
<text x="117.1" y="71.7">GPIO58</text>
<text x="234" y="66.6">GPIO53</text>
<text x="234" y="69.2">GPIO56</text>
<text x="234" y="71.7">GPIO59</text>
<text x="57.4" y="74.3">GPIO60</text>
<text x="57.4" y="76.8">GPIO63</text>
<text x="117.1" y="74.3">GPIO61</text>
<text x="117.1" y="76.8">GPIO64</text>
<text x="234" y="74.3">GPIO62</text>
<text x="234" y="76.8">GPIO65</text>
<text x="57.4" y="79.3">GPIO66</text>
<text x="117.1" y="79.3">GPIO67</text>
<text x="234" y="79.3">GPIO68</text>
<text x="57.4" y="120">GPIO23</text>
<text x="176.8" y="114.9">GPIO27</text>
<text x="176.8" y="120">GPIO22</text>
<text x="176.8" y="117.4">GPIO25</text>
<text x="239.1" y="114.9">GPIO26</text>
<text x="239.1" y="117.4">GPIO24</text>
<text x="239.1" y="120">GPIO9</text>
<text x="57.4" y="125.1">GPIO19</text>
<text x="58.7" y="122.5">GPIO8</text>
<text x="176.8" y="125.1">GPIO18</text>
<text x="176.8" y="122.5">GPIO21</text>
<text x="239.1" y="125.1">GPIO17</text>
<text x="239.1" y="122.5">GPIO20</text>
<text x="57.4" y="130.1">GPIO13</text>
<text x="57.4" y="127.6">GPIO16</text>
<text x="176.8" y="130.1">GPIO12</text>
<text x="176.8" y="127.6">GPIO15</text>
<text x="239.1" y="127.6">GPIO14</text>
<text x="239.1" y="130.1">GPIO11</text>
<text x="57.4" y="132.7">GPIO10</text>
<text x="57.4" y="135.2">GPIO90</text>
<text x="58.7" y="137.8">GPIO7</text>
<text x="176.8" y="137.8">GPIO88</text>
<text x="176.8" y="135.2">GPIO91</text>
<text x="176.8" y="132.7">GPIO94</text>
<text x="239.1" y="137.8">GPIO89</text>
<text x="239.1" y="135.2">GPIO92</text>
<text x="239.1" y="132.7">GPIO93</text>
<text x="58.7" y="142.8">GPIO1</text>
<text x="58.7" y="140.3">GPIO4</text>
<text x="176.8" y="142.8">GPIO2</text>
<text x="176.8" y="140.3">GPIO5</text>
<text x="239.1" y="142.8">GPIO3</text>
<text x="239.1" y="140.3">GPIO6</text>
<text x="57.4" y="147.9">GPIO83</text>
<text x="57.4" y="145.4">GPIO86</text>
<text x="176.8" y="147.9">GPIO84</text>
<text x="176.8" y="145.4">GPIO87</text>
<text x="239.1" y="147.9">GPIO85</text>
<text x="239.1" y="145.4">GPIO0</text>
<text x="57.4" y="150.5">GPIO80</text>
<text x="57.4" y="155.5">GPIO74</text>
<text x="57.4" y="153">GPIO77</text>
<text x="176.8" y="150.5">GPIO81</text>
<text x="176.8" y="153">GPIO78</text>
<text x="176.8" y="155.5">GPIO75</text>
<text x="239.1" y="153">GPIO79</text>
<text x="239.1" y="150.5">GPIO82</text>
<text x="239.1" y="155.5">GPIO76</text>
<text x="56.2" y="160.6">GPIO133</text>
<text x="57.4" y="158.1">GPIO71</text>
<text x="176.8" y="160.6">GPIO69</text>
<text x="176.8" y="158.1">GPIO72</text>
<text x="239.1" y="160.6">GPIO70</text>
<text x="239.1" y="158.1">GPIO73</text>
<text x="60.5" y="163.2">-XRS</text>
<text x="176.8" y="163.2">GPIO42</text>
<text x="239.1" y="163.2">GPIO43</text>
</g>
<g font-size="2.3" fill="#004080">
<text x="87.7" y="31.6">1</text>
<text x="87.7" y="34.1">3</text>
<text x="94" y="31.6">2</text>
<text x="94" y="34.1">4</text>
<text x="213.4" y="31.6">1</text>
<text x="213.4" y="34.1">2</text>
<text x="87.7" y="36.7">5</text>
<text x="87.7" y="39.2">7</text>
<text x="87.7" y="41.7">9</text>
<text x="92.8" y="41.7">10</text>
<text x="94" y="36.7">6</text>
<text x="94" y="39.2">8</text>
<text x="213.4" y="36.7">3</text>
<text x="213.4" y="39.2">4</text>
<text x="213.4" y="41.7">5</text>
<text x="87.7" y="44.3">11</text>
<text x="87.7" y="46.8">13</text>
<text x="92.8" y="44.3">12</text>
<text x="92.8" y="46.8">14</text>
<text x="213.4" y="44.3">6</text>
<text x="213.4" y="46.8">7</text>
<text x="87.7" y="49.4">15</text>
<text x="87.7" y="51.9">17</text>
<text x="92.8" y="49.4">16</text>
<text x="92.8" y="51.9">18</text>
<text x="213.4" y="49.4">8</text>
<text x="213.4" y="51.9">9</text>
<text x="87.7" y="54.4">19</text>
<text x="87.7" y="57">21</text>
<text x="87.7" y="59.5">23</text>
<text x="92.8" y="54.4">20</text>
<text x="92.8" y="57">22</text>
<text x="92.8" y="59.5">24</text>
<text x="212.1" y="54.4">10</text>
<text x="212.1" y="57">11</text>
<text x="212.1" y="59.5">12</text>
<text x="87.7" y="62.1">25</text>
<text x="87.7" y="64.6">27</text>
<text x="92.8" y="62.1">26</text>
<text x="92.8" y="64.6">28</text>
<text x="212.1" y="62.1">13</text>
<text x="212.1" y="64.6">14</text>
<text x="87.7" y="67.1">29</text>
<text x="87.7" y="69.7">31</text>
<text x="92.8" y="67.1">30</text>
<text x="92.8" y="69.7">32</text>
<text x="212.1" y="67.1">15</text>
<text x="212.1" y="69.7">16</text>
<text x="87.7" y="72.2">33</text>
<text x="87.7" y="74.8">35</text>
<text x="87.7" y="77.3">37</text>
<text x="92.8" y="72.2">34</text>
<text x="92.8" y="74.8">36</text>
<text x="92.8" y="77.3">38</text>
<text x="212.1" y="72.2">17</text>
<text x="212.1" y="74.8">18</text>
<text x="212.1" y="77.3">19</text>
<text x="87.7" y="79.8">39</text>
<text x="92.8" y="79.8">40</text>
<text x="212.1" y="79.8">20</text>
<text x="87.7" y="115.4">1</text>
<text x="87.7" y="117.9">2</text>
<text x="209.6" y="115.4">1</text>
<text x="209.6" y="117.9">3</text>
<text x="215.9" y="115.4">2</text>
<text x="215.9" y="117.9">4</text>
<text x="87.7" y="120.5">3</text>
<text x="87.7" y="123">4</text>
<text x="87.7" y="125.6">5</text>
<text x="209.6" y="120.5">5</text>
<text x="209.6" y="123">7</text>
<text x="209.6" y="125.6">9</text>
<text x="214.7" y="125.6">10</text>
<text x="215.9" y="120.5">6</text>
<text x="215.9" y="123">8</text>
<text x="87.7" y="128.1">6</text>
<text x="87.7" y="130.6">7</text>
<text x="209.6" y="128.1">11</text>
<text x="209.6" y="130.6">13</text>
<text x="214.7" y="128.1">12</text>
<text x="214.7" y="130.6">14</text>
<text x="87.7" y="133.2">8</text>
<text x="87.7" y="135.7">9</text>
<text x="209.6" y="133.2">15</text>
<text x="209.6" y="135.7">17</text>
<text x="214.7" y="133.2">16</text>
<text x="214.7" y="135.7">18</text>
<text x="87.7" y="138.3">10</text>
<text x="87.7" y="140.8">11</text>
<text x="87.7" y="143.3">12</text>
<text x="209.6" y="138.3">19</text>
<text x="209.6" y="140.8">21</text>
<text x="209.6" y="143.3">23</text>
<text x="214.7" y="138.3">20</text>
<text x="214.7" y="140.8">22</text>
<text x="214.7" y="143.3">24</text>
<text x="87.7" y="145.9">13</text>
<text x="87.7" y="148.4">14</text>
<text x="209.6" y="145.9">25</text>
<text x="209.6" y="148.4">27</text>
<text x="214.7" y="145.9">26</text>
<text x="214.7" y="148.4">28</text>
<text x="87.7" y="151">15</text>
<text x="87.7" y="153.5">16</text>
<text x="209.6" y="151">29</text>
<text x="209.6" y="153.5">31</text>
<text x="214.7" y="151">30</text>
<text x="214.7" y="153.5">32</text>
<text x="87.7" y="156">17</text>
<text x="87.7" y="158.6">18</text>
<text x="87.7" y="161.1">19</text>
<text x="209.6" y="156">33</text>
<text x="209.6" y="158.6">35</text>
<text x="209.6" y="161.1">37</text>
<text x="214.7" y="156">34</text>
<text x="214.7" y="158.6">36</text>
<text x="214.7" y="161.1">38</text>
<text x="87.7" y="163.7">20</text>
<text x="209.6" y="163.7">39</text>
<text x="214.7" y="163.7">40</text>
</g>
<g font-size="1.8">
<text x="31.7" y="1.9">5</text>
<text x="90.1" y="1.9">4</text>
<text x="148.5" y="1.9">3</text>
<text x="206.8" y="1.9">2</text>
<text x="265.2" y="1.9">1</text>
<text x=".7" y="29.8">D</text>
<text x="295.1" y="29.8">D</text>
<text x=".7" y="80.9">C</text>
<text x="295.1" y="80.9">C</text>
<text x=".7" y="132.1">B</text>
<text x="295.1" y="132.1">B</text>
<text x=".7" y="183.3">A</text>
<text x="295.1" y="183.3">A</text>
<text x="31.7" y="209.2">5</text>
<text x="90.1" y="209.2">4</text>
<text x="148.5" y="209.2">3</text>
<text x="206.8" y="209.2">2</text>
<text x="265.2" y="209.2">1</text>
</g>
</svg>
